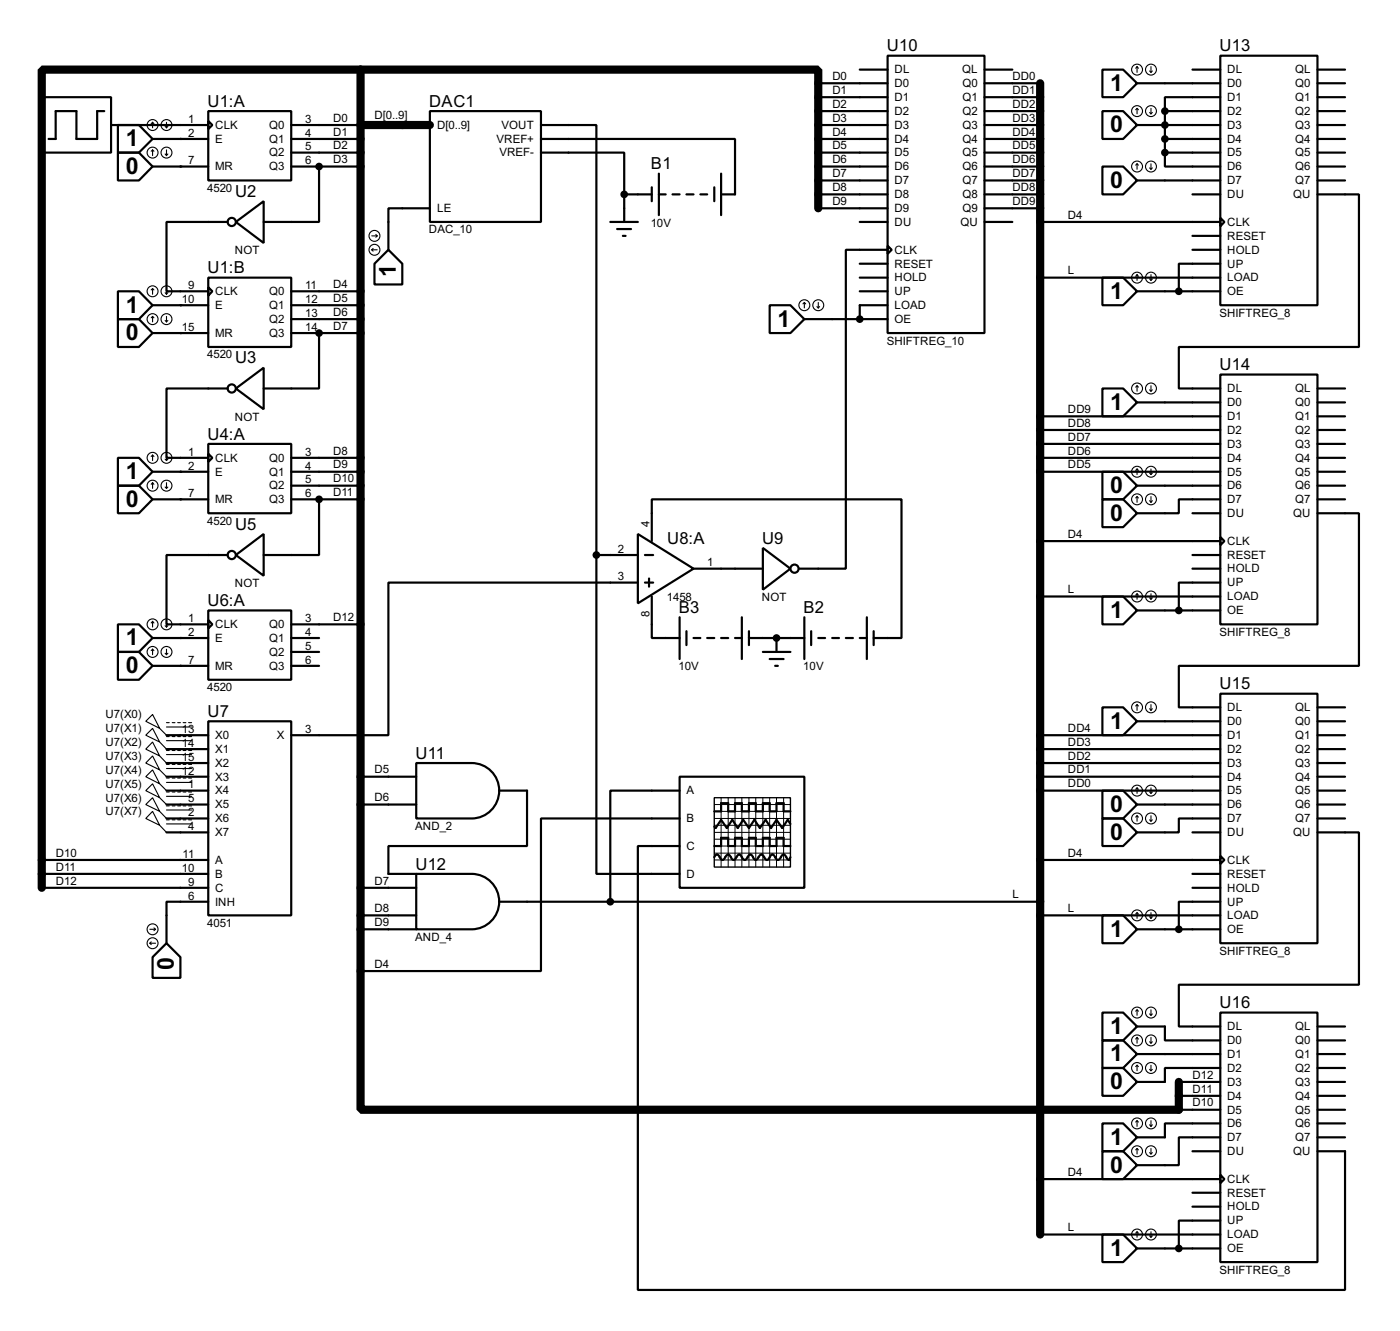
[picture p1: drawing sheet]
<svg xmlns="http://www.w3.org/2000/svg" width="256mm" height="244mm" viewBox="0 0 256 244" stroke-linecap="round" stroke-linejoin="round" font-family="sans-serif">
<path d="M66.1 12.8v190.5h149.9v-5.1M66.1 12.8h83.8v25.4M66.1 12.8h-58.4v149.8M190.6 15.3v210.8M66.1 22.9h12.7" fill="none" stroke="#000" stroke-width="1.5"/>
<g fill="none" stroke="#000" stroke-width=".4">
<path d="M7.7 17.8h12.7v10.2h-12.7zM149.9 15.3h12.7M149.9 17.8h12.7M157.5 12.8h5.1M162.6 10.2h17.8v50.8h-17.8zM180.4 15.3h10.2M180.4 17.8h10.2M180.4 12.8h5.1M202 12.8h3.8l2.5 2.5-2.5 2.5h-3.8zM208.3 15.3h15.3M218.5 12.8h5.1M223.6 10.2h17.8v45.7h-17.8z"/>
<path d="M223.6 17.8h-10.2v2.6M241.4 15.3h5M241.4 17.8h5M241.4 12.8h5M19.1 20.4h-1.3v5.1h-3.8v-5.1h-3.8v5.1h-1.3M20.4 22.9h17.8M21.6 22.9h3.9l2.5 2.6-2.5 2.5h-3.9zM21.6 28h3.9l2.5 2.5-2.5 2.6h-3.9zM28 25.5h10.2M28 30.5h10.2M38.2 20.4h15.2v12.7h-15.2zM38.2 22.2l.7 .7-.7 .8z"/>
<path d="M53.4 22.9h12.7M53.4 25.5h12.7M53.4 28h12.7M53.4 30.5h12.7M58.5 30.5v10.2h-10.2M78.8 20.4h20.3v20.3h-20.3zM78.8 38.2h-7.6v7.6M99.1 25.5h35.6v10.1h-2.6M99.1 28h15.3v7.6M99.1 22.9h10.2v78.8M114.4 35.6v5.1M114.4 35.6h5"/>
<path d="M119.4 34.3v2.6M120.7 35.6h1.3M120.7 31.8v7.6M123.2 35.6h1.3M125.8 35.6h1.3M128.3 35.6h1.3M130.9 34.3v2.6M132.1 31.8v7.6M149.9 22.9h12.7M149.9 25.5h12.7M149.9 28h12.7M149.9 30.5h12.7"/>
<path d="M149.9 35.6h12.7M149.9 38.2h12.7M149.9 20.4h12.7M149.9 33.1h12.7M180.4 22.9h10.2M180.4 25.5h10.2M180.4 28h10.2M180.4 30.5h10.2M180.4 35.6h10.2M180.4 38.2h10.2M180.4 20.4h10.2M180.4 33.1h10.2"/>
<path d="M202 20.4h3.8l2.5 2.5-2.5 2.6h-3.8zM202 30.5h3.8l2.5 2.6-2.5 2.5h-3.8zM208.3 22.9h15.3M208.3 33.1h15.3M213.4 28v2.5h10.2M213.4 25.5h10.2M213.4 28h10.2M213.4 20.4h10.2M213.4 20.4v7.6M218.5 35.6h5.1M223.6 39.9l.7 .8-.7 .8zM241.4 35.6h7.6v28h-33v7.6h7.6"/>
<path d="M241.4 22.9h5M241.4 25.5h5M241.4 28h5M241.4 30.5h5M241.4 20.4h5M241.4 33.1h5M21.6 53.4h3.9l2.5 2.5-2.5 2.6h-3.9zM21.6 58.5h3.9l2.5 2.5-2.5 2.6h-3.9zM28 55.9h10.2M38.2 50.9h15.2v12.7h-15.2zM38.2 52.6l.7 .8-.7 .8zM41.7 40.7h-11.2v12.7h7.7"/>
<path d="M43.2 40.7l5.1-3.8v7.6zM53.4 53.4h12.7M53.4 55.9h12.7M53.4 58.5h12.7M68.6 48.3l2.6-2.5 2.5 2.5v3.8h-5.1zM111.8 40.7h5.1M113.1 42h2.5M114.1 43.2h.5M141 55.9h3.8l2.6 2.6-2.6 2.5h-3.8zM147.4 58.5h15.2M157.5 53.4h5.1M157.5 40.7h5.1"/>
<path d="M157.5 50.9h5.1M157.5 48.3h5.1M162.6 45l.8 .8-.8 .7zM162.6 45.8h-7.6v58.4h-8.6M162.6 55.9h-5.1v2.6M180.4 40.7h5.1M190.6 40.7h33M190.6 50.9h33M202 50.9h3.8l2.5 2.5-2.5 2.5h-3.8zM208.3 53.4h15.3M218.5 43.2h5.1M218.5 45.8h5.1"/>
<path d="M223.6 48.3h-7.6v5.1M28 61h10.2M41.7 71.2h-11.2v12.7h7.7M43.2 71.2l5.1-3.8v7.6zM53.4 61h12.7M58.5 61v10.2h-10.2M190.6 76.3h33M190.6 78.8h33M202 71.2h3.8l2.5 2.5-2.5 2.6h-3.8zM208.3 73.7h15.3M223.6 68.6h17.8v45.8h-17.8zM241.4 73.7h5"/>
<path d="M241.4 76.3h5M241.4 78.8h5M241.4 71.2h5M21.6 83.9h3.9l2.5 2.5-2.5 2.6h-3.9zM21.6 89h3.9l2.5 2.5-2.5 2.5h-3.9zM28 86.4h10.2M28 91.5h10.2M38.2 81.3h15.2v12.7h-15.2zM38.2 83.1l.7 .8-.7 .7zM53.4 83.9h12.7M53.4 86.4h12.7M53.4 89h12.7"/>
<path d="M53.4 91.5h12.7M58.5 91.5v10.2h-10.2M116.9 97.8l10.2 6.4-10.2 6.3zM119.4 99.1v-7.6h45.8v25.4h-5.1M190.6 83.9h33M190.6 86.4h33M190.6 81.3h33M190.6 99.1h33M202 86.4h3.8l2.5 2.6-2.5 2.5h-3.8zM202 91.5h3.8l2.5 2.5-2.5 2.6h-3.8zM208.3 89h15.3M218.5 94h5.1"/>
<path d="M223.6 98.4l.7 .7-.7 .8zM223.6 91.5h-7.6v2.5h-7.7M241.4 94h7.6v28h-33v7.6h7.6M241.4 83.9h5M241.4 86.4h5M241.4 89h5M241.4 91.5h5M241.4 81.3h5M21.6 114.4h3.9l2.5 2.5-2.5 2.5h-3.9zM21.6 119.4h3.9l2.5 2.6-2.5 2.5h-3.9zM28 116.9h10.2M38.2 111.8h15.2v12.7h-15.2z"/>
<path d="M38.2 113.6l.7 .8-.7 .7zM41.7 101.7h-11.2v12.7h7.7M43.2 101.7l5.1-3.9v7.7zM53.4 114.4h12.7M53.4 116.9h5.1M53.4 119.4h5.1M109.3 101.7v58.4h15.2M109.3 101.7h7.6M116.9 106.7h-45.7v28h-17.8M118.2 101.7h1.5M118.2 106.7h1.5M118.9 106v1.5"/>
<path d="M119.4 109.3v7.6h5.1M124.5 113.1v7.6M125.8 115.6v2.6M127.1 116.9h1.2M127.1 104.2h12.7M129.6 116.9h1.3M132.1 116.9h1.3M134.7 116.9h1.2M135.9 113.1v7.6M137.2 116.9h10.2M137.2 115.6v2.6M139.8 100.4l5 3.8-5 3.8z"/>
<path d="M139.8 119.4h5M142.3 116.9v2.5M147.4 113.1v7.6M148.6 115.6v2.6M149.9 116.9h1.3M152.5 116.9h1.2M155 116.9h1.3M157.5 116.9h1.3M158.8 113.1v7.6M160.1 115.6v2.6M190.6 109.3h33M202 109.3h3.8l2.5 2.5-2.5 2.6h-3.8z"/>
<path d="M208.3 111.8h15.3M218.5 104.2h5.1M218.5 101.7h5.1M223.6 106.7h-7.6v5.1M28 122h10.2M30.5 134.7h7.7M30.5 137.2h7.7M30.5 139.8h7.7M38.2 132.1h15.2v35.6h-15.2zM53.4 122h5.1M76.3 139.8h10.1a5.1 5.1 0 0 1 5.1 5 5.1 5.1 0 0 1-5.1 5.1h-10.1zM141 120.7h2.6"/>
<path d="M142 122h.5M190.6 134.7h33M190.6 137.2h33M190.6 139.8h33M202 129.6h3.8l2.5 2.5-2.5 2.6h-3.8zM208.3 132.1h15.3M223.6 127.1h17.8v45.7h-17.8zM241.4 134.7h5M241.4 137.2h5M241.4 139.8h5M241.4 132.1h5M241.4 129.6h5"/>
<path d="M7.7 157.5h30.5M30.5 142.3h7.7M30.5 144.8h7.7M30.5 147.4h7.7M30.5 149.9h7.7M30.5 152.5h7.7M66.1 142.3h10.2M66.1 147.4h10.2M91.5 144.8h5.1v10.2h-25.4v5.1h5.1M124.5 142.3h22.9v20.3h-22.9zM124.5 149.9h-25.4v28h-33M124.5 155h-7.6v81.3h129.5v-25.4h-5"/>
<path d="M124.5 144.8h-12.7v20.4M130.9 157l.2-.4 .3-.1 .2 .1 .5 .8 .3 .1 .2-.1 .3-.4a.54 .54 0 0 1 .7-.4l.5 .8 .3 .1 .3-.1 .5-.8 .2-.1 .3 .1 .2 .4a.54 .54 0 0 0 .8 .4l.5-.8 .3-.1 .2 .1 .5 .8 .3 .1 .2-.1 .3-.4a.54 .54 0 0 1 .7-.4l.5 .8 .3 .1 .3-.1 .4-.8 .3-.1 .3 .1 .5 .8a.6 .6 0 0 0 .8-.5l.5-.4 .2 .1 .5 .8 .3 .1 .2-.5M130.9 148.6h1.2v-1.5h1.3v1.5h1.3v-1.5h1.2v1.5h1.3v-1.5h1.3v1.5h1.3v-1.5h1.2v1.5h1.3v-1.5h1.3v1.5h1.2M130.9 155h1.2v-1.5h1.3v1.5h1.3v-1.5h1.2v1.5h1.3v-1.5h1.3v1.5h1.3v-1.5h1.2v1.5h1.3v-1.5h1.3v1.5h1.2M144.8 150.9l-.5-.7-1 1.5-1-1.5-1 1.5-1-1.5-1.1 1.5-1-1.5-1 1.5-1-1.5-1 1.5-1-1.5-1 1.5-1.1-1.5-1 1.5-.2-.3M190.6 142.3h33M190.6 144.8h33M190.6 157.5h33M202 144.8h3.8l2.5 2.6-2.5 2.5h-3.8zM202 149.9h3.8l2.5 2.6-2.5 2.5h-3.8zM208.3 147.4h15.3M218.5 152.5h5.1"/>
<path d="M223.6 156.8l.7 .7-.7 .8zM223.6 149.9h-7.6v2.6h-7.7M241.4 152.5h7.6v27.9h-33v7.6h7.6M241.4 142.3h5M241.4 144.8h5M241.4 147.4h5M241.4 149.9h5M7.7 162.6h30.5M7.7 160.1h30.5M28 175.3l2.5-2.5 2.6 2.5v3.8h-5.1zM38.2 165.2h-7.7v7.6M66.1 162.6h10.2"/>
<path d="M66.1 167.7h10.2M66.1 170.2h10.2M76.3 160.1h10.1a5.1 5.1 0 0 1 5.1 5 5.1 5.1 0 0 1-5.1 5.1h-10.1zM91.5 165.2h99.1M190.6 167.7h33M202 167.7h3.8l2.5 2.5-2.5 2.6h-3.8zM208.3 170.2h15.3M218.5 162.6h5.1M218.5 160.1h5.1M223.6 165.2h-7.6v5M202 185.5h3.8l2.5 2.5-2.5 2.6h-3.8zM202 190.6h3.8l2.5 2.5-2.5 2.5h-3.8z"/>
<path d="M202 195.6h3.8l2.5 2.6-2.5 2.5h-3.8zM208.3 188h5.1v2.6h10.2M208.3 193.1h15.3M216 198.2h7.6M223.6 185.5h17.8v45.7h-17.8zM223.6 195.6h-10.2v2.6h-5.1M241.4 193.1h5M241.4 198.2h5M241.4 195.6h5M241.4 190.6h5M241.4 188h5M190.6 216h33"/>
<path d="M202 205.8h3.8l2.5 2.5-2.5 2.6h-3.8zM202 210.9h3.8l2.5 2.5-2.5 2.6h-3.8zM216 200.7h7.6M216 203.3h7.6M218.5 218.5h5.1M218.5 210.9h5.1M223.6 215.2l.7 .8-.7 .7zM223.6 205.8h-10.2v2.5h-5.1M223.6 208.3h-7.6v5.1h-7.7M241.4 200.7h5M241.4 203.3h5M241.4 205.8h5"/>
<path d="M241.4 208.3h5M190.6 226.1h33M202 226.1h3.8l2.5 2.6-2.5 2.5h-3.8zM208.3 228.7h15.3M218.5 221h5.1M223.6 223.6h-7.6v5.1"/>
<circle cx="42.4" cy="40.7" r=".75"/>
<circle cx="42.4" cy="71.2" r=".75"/>
<circle cx="42.4" cy="101.7" r=".75"/>
<circle cx="145.5" cy="104.2" r=".75"/>
</g>
<g fill="#000">
<circle cx="33.1" cy="30.5" r=".2"/>
<circle cx="33.1" cy="25.5" r=".2"/>
<circle cx="58.5" cy="30.5" r=".2"/>
<circle cx="213.4" cy="22.9" r=".2"/>
<circle cx="33.1" cy="55.9" r=".2"/>
<circle cx="157.5" cy="58.5" r=".2"/>
<circle cx="33.1" cy="61" r=".2"/>
<circle cx="58.5" cy="61" r=".2"/>
<circle cx="33.1" cy="86.4" r=".2"/>
<circle cx="33.1" cy="91.5" r=".2"/>
<circle cx="58.5" cy="91.5" r=".2"/>
<circle cx="33.1" cy="116.9" r=".2"/>
<circle cx="142.3" cy="116.9" r=".2"/>
<circle cx="33.1" cy="122" r=".2"/>
</g>
<g fill="none" stroke="#000" stroke-width=".2">
<path d="M208.3 12.2l-.2 .3M208.3 12.2l.3 .3M208.3 12.2v1.1M208.3 19.9v1M208.3 19.9l-.2 .2M208.3 19.9l.3 .2M210.6 13l.3 .3M210.9 12.2v1.1M210.9 19.9v1M211.1 13l-.2 .3M28 22.4l-.3 .3M28 22.4l.2 .3"/>
<path d="M28 22.4v1M28 27.5v1M28 27.5l-.3 .2M28 27.5l.2 .2M30.3 23.2l.2 .2M30.3 28.2l.2 .3M30.5 22.4v1M30.5 27.5v1M30.8 23.2l-.3 .2M30.8 28.2l-.3 .3M208.3 30v1M208.3 30l-.2 .3"/>
<path d="M208.3 30l.3 .3M210.6 20.6l.3 .3M210.6 30.8l.3 .2M210.9 30v1M211.1 20.6l-.2 .3M211.1 30.8l-.2 .2M28 52.9v1M28 58v1M28 52.9l-.3 .2M28 52.9l.2 .2M28 58l-.3 .2M28 58l.2 .2"/>
<path d="M30.3 53.6l.2 .3M30.3 58.7l.2 .3M30.5 52.9v1M30.5 58v1M30.8 53.6l-.3 .3M30.8 58.7l-.3 .3M68.1 45.8l.3 .2M68.1 45.8h1M68.1 43.2h1M68.4 45.5l-.3 .3M68.9 43l.2 .2M69.1 43.2l-.2 .3"/>
<path d="M147.4 55.4l-.3 .3M147.4 55.4l.2 .3M147.4 55.4v1M149.7 56.2l.2 .2M149.9 55.4v1M150.2 56.2l-.3 .2M208.3 50.3v1.1M208.3 50.3l-.2 .3M208.3 50.3l.3 .3M210.6 51.1l.3 .3M210.9 50.3v1.1M211.1 51.1l-.2 .3"/>
<path d="M208.3 70.7v1M208.3 70.7l-.2 .2M208.3 70.7l.3 .2M210.6 71.4l.3 .3M210.9 70.7v1M211.1 71.4l-.2 .3M28 83.4v1M28 88.4v1.1M28 83.4l-.3 .2M28 83.4l.2 .2M28 88.4l-.3 .3M28 88.4l.2 .3"/>
<path d="M30.3 84.1l.2 .3M30.3 89.2l.2 .3M30.5 83.4v1M30.5 88.4v1.1M30.8 84.1l-.3 .3M30.8 89.2l-.3 .3M208.3 85.9v1M208.3 91v1M208.3 85.9l-.2 .3M208.3 85.9l.3 .3M208.3 91l-.2 .2M208.3 91l.3 .2"/>
<path d="M210.6 86.7l.3 .2M210.6 91.7l.3 .3M210.9 85.9v1M210.9 91v1M211.1 86.7l-.2 .2M211.1 91.7l-.2 .3M28 113.8v1.1M28 118.9v1M28 113.8l-.3 .3M28 113.8l.2 .3M28 118.9l-.3 .3M28 118.9l.2 .3"/>
<path d="M30.3 114.6l.2 .3M30.3 119.7l.2 .2M30.5 113.8v1.1M30.5 118.9v1M30.8 114.6l-.3 .3M30.8 119.7l-.3 .2M208.3 108.8v1M208.3 108.8l-.2 .2M208.3 108.8l.3 .2M210.6 109.5l.3 .3M210.9 108.8v1M211.1 109.5l-.2 .3"/>
<path d="M26.7 132.1l1.3-1.2 1.3 2.5zM26.7 134.7l1.3-1.3 1.3 2.5zM28 135.9l1.3 2.6-2.6-1.3zM28 138.5l1.3 2.5-2.6-1.2zM29.3 133.4l1.2 1.3M29.3 135.9l1.2 1.3M29.3 138.5l1.2 1.3M30.5 132.4h.5M30.5 133.2h4.6M30.5 134.9h.5M30.5 135.7h4.6M30.5 137.5h.5"/>
<path d="M30.5 138.2h4.6M31.6 132.4h.5M31.6 134.9h.5M31.6 137.5h.5M32.6 132.4h.5M32.6 134.9h.5M32.6 137.5h.5M33.6 132.4h.5M33.6 134.9h.5M33.6 137.5h.5M34.6 132.4h.5M34.6 134.9h.5"/>
<path d="M34.6 137.5h.5M208.3 129.1v1M208.3 129.1l-.2 .2M208.3 129.1l.3 .2M210.6 129.8l.3 .3M210.9 129.1v1M211.1 129.8l-.2 .3M26.7 142.3l1.3-1.3 1.3 2.6zM26.7 147.4l1.3-1.3 1.3 2.5zM28 143.6l1.3 2.5-2.6-1.3zM28 148.6l1.3 2.6-2.6-1.3zM29.3 141l1.2 1.3"/>
<path d="M29.3 143.6l1.2 1.2M29.3 146.1l1.2 1.3M29.3 148.6l1.2 1.3M29.3 151.2l1.2 1.3M30.5 140h.5M30.5 140.8h4.6M30.5 142.5h.5M30.5 143.3h4.6M30.5 145.1h.5M30.5 145.9h4.6M30.5 147.6h.5M30.5 148.4h4.6"/>
<path d="M30.5 150.2h.5M30.5 150.9h4.6M31.6 140h.5M31.6 142.5h.5M31.6 145.1h.5M31.6 147.6h.5M31.6 150.2h.5M32.6 140h.5M32.6 142.5h.5M32.6 145.1h.5M32.6 147.6h.5M32.6 150.2h.5"/>
<path d="M33.6 140h.5M33.6 142.5h.5M33.6 145.1h.5M33.6 147.6h.5M33.6 150.2h.5M34.6 140h.5M34.6 142.5h.5M34.6 145.1h.5M34.6 147.6h.5M34.6 150.2h.5M208.3 144.3v1M208.3 149.4v1"/>
<path d="M208.3 144.3l-.2 .3M208.3 144.3l.3 .3M208.3 149.4l-.2 .3M208.3 149.4l.3 .3M210.6 145.1l.3 .2M210.6 150.2l.3 .2M210.9 144.3v1M210.9 149.4v1M211.1 145.1l-.2 .2M211.1 150.2l-.2 .2M27.5 172.8l.2 .2M27.5 172.8h1"/>
<path d="M27.5 170.2h1M27.7 172.5l-.2 .3M28.2 170l.3 .2M28.5 170.2l-.3 .3M208.3 167.2v1M208.3 167.2l-.2 .2M208.3 167.2l.3 .2M210.6 167.9l.3 .3M210.9 167.2v1M211.1 167.9l-.2 .3M208.3 185v1M208.3 190v1.1"/>
<path d="M208.3 195.1v1M208.3 185l-.2 .2M208.3 185l.3 .2M208.3 190l-.2 .3M208.3 190l.3 .3M208.3 195.1l-.2 .3M208.3 195.1l.3 .3M210.6 185.7l.3 .3M210.6 190.8l.3 .3M210.6 195.9l.3 .2M210.9 185v1M210.9 190v1.1"/>
<path d="M210.9 195.1v1M211.1 185.7l-.2 .3M211.1 190.8l-.2 .3M211.1 195.9l-.2 .2M208.3 205.3v1M208.3 210.4v1M208.3 205.3l-.2 .2M208.3 205.3l.3 .2M208.3 210.4l-.2 .2M208.3 210.4l.3 .2M210.6 206l.3 .3M210.6 211.1l.3 .3"/>
<path d="M210.9 205.3v1M210.9 210.4v1M211.1 206l-.2 .3M211.1 211.1l-.2 .3M208.3 225.6v1M208.3 225.6l-.2 .3M208.3 225.6l.3 .3M210.6 226.4l.3 .2M210.9 225.6v1M211.1 226.4l-.2 .2"/>
<circle cx="208.3" cy="12.8" r="1"/>
<circle cx="210.8" cy="12.8" r="1"/>
<circle cx="27.9" cy="28" r="1"/>
<circle cx="27.9" cy="22.9" r="1"/>
<circle cx="30.5" cy="28" r="1"/>
<circle cx="30.5" cy="22.9" r="1"/>
<circle cx="208.3" cy="30.5" r="1"/>
<circle cx="208.3" cy="20.4" r="1"/>
<circle cx="210.8" cy="30.5" r="1"/>
<circle cx="210.8" cy="20.4" r="1"/>
<circle cx="27.9" cy="58.5" r="1"/>
<circle cx="27.9" cy="53.4" r="1"/>
<circle cx="30.5" cy="58.5" r="1"/>
<circle cx="30.5" cy="53.4" r="1"/>
<circle cx="68.6" cy="43.2" r="1"/>
<circle cx="68.6" cy="45.8" r="1"/>
<circle cx="147.3" cy="55.9" r="1"/>
<circle cx="149.9" cy="55.9" r="1"/>
<circle cx="208.3" cy="50.9" r="1"/>
<circle cx="210.8" cy="50.9" r="1"/>
<circle cx="208.3" cy="71.2" r="1"/>
<circle cx="210.8" cy="71.2" r="1"/>
<circle cx="27.9" cy="89" r="1"/>
<circle cx="27.9" cy="83.9" r="1"/>
<circle cx="30.5" cy="83.9" r="1"/>
<circle cx="30.5" cy="89" r="1"/>
<circle cx="208.3" cy="91.5" r="1"/>
<circle cx="208.3" cy="86.4" r="1"/>
<circle cx="210.8" cy="86.4" r="1"/>
<circle cx="210.8" cy="91.5" r="1"/>
<circle cx="27.9" cy="114.4" r="1"/>
<circle cx="27.9" cy="119.4" r="1"/>
<circle cx="30.5" cy="114.4" r="1"/>
<circle cx="30.5" cy="119.4" r="1"/>
<circle cx="208.3" cy="109.3" r="1"/>
<circle cx="210.8" cy="109.3" r="1"/>
<circle cx="208.3" cy="129.6" r="1"/>
<circle cx="210.8" cy="129.6" r="1"/>
<circle cx="208.3" cy="144.8" r="1"/>
<circle cx="208.3" cy="149.9" r="1"/>
<circle cx="210.8" cy="149.9" r="1"/>
<circle cx="210.8" cy="144.8" r="1"/>
<circle cx="27.9" cy="170.2" r="1"/>
<circle cx="27.9" cy="172.8" r="1"/>
<circle cx="208.3" cy="167.7" r="1"/>
<circle cx="210.8" cy="167.7" r="1"/>
<circle cx="208.3" cy="195.6" r="1"/>
<circle cx="208.3" cy="185.5" r="1"/>
<circle cx="208.3" cy="190.6" r="1"/>
<circle cx="210.8" cy="185.5" r="1"/>
<circle cx="210.8" cy="190.6" r="1"/>
<circle cx="210.8" cy="195.6" r="1"/>
<circle cx="208.3" cy="205.8" r="1"/>
<circle cx="208.3" cy="210.9" r="1"/>
<circle cx="210.8" cy="210.9" r="1"/>
<circle cx="210.8" cy="205.8" r="1"/>
<circle cx="208.3" cy="226.1" r="1"/>
<circle cx="210.8" cy="226.1" r="1"/>
</g>
<g fill="#000" stroke="#000" stroke-width=".4">
<circle cx="58.4" cy="30.5" r=".5"/>
<circle cx="114.3" cy="35.6" r=".5"/>
<circle cx="213.4" cy="20.4" r=".5"/>
<circle cx="213.4" cy="22.9" r=".5"/>
<circle cx="213.4" cy="25.5" r=".5"/>
<circle cx="213.4" cy="28" r=".5"/>
<circle cx="157.5" cy="58.5" r=".5"/>
<circle cx="215.9" cy="53.4" r=".5"/>
<circle cx="58.4" cy="61" r=".5"/>
<circle cx="58.4" cy="91.5" r=".5"/>
<circle cx="109.2" cy="101.7" r=".5"/>
<circle cx="142.2" cy="116.9" r=".5"/>
<circle cx="215.9" cy="111.8" r=".5"/>
<circle cx="111.8" cy="165.2" r=".5"/>
<circle cx="215.9" cy="170.2" r=".5"/>
<circle cx="215.9" cy="228.7" r=".5"/>
</g>
<path d="M130.9 146.1h13.9v12.7h-13.9z" fill="none" stroke="#000" stroke-width=".25"/>
<g fill="none" stroke="#000" stroke-width=".18">
<path d="M130.9 149.9h13.9M130.9 147.4h13.9M130.9 148.6h13.9M130.9 151.2h13.9M130.9 153.7h13.9M130.9 155h13.9M130.9 156.3h13.9M130.9 157.5h13.9M130.9 152.5h13.9M132.1 146.1v12.7M133.4 146.1v12.7M134.7 146.1v12.7"/>
<path d="M135.9 146.1v12.7M137.2 146.1v12.7M138.5 146.1v12.7M139.8 146.1v12.7M141 146.1v12.7M142.3 146.1v12.7M143.6 146.1v12.7"/>
</g>
<g font-size="4.8">
<text x="203.4" y="16.6">1</text>
<text x="23.1" y="26.8">1</text>
<text x="203.4" y="24.3">0</text>
<text x="23.1" y="31.8">0</text>
<text x="203.4" y="34.4">0</text>
<text x="72.5" y="50.7" transform="rotate(-90 72.5 50.7)">1</text>
<text x="23.1" y="57.2">1</text>
<text x="142.5" y="59.8">1</text>
<text x="203.4" y="54.7">1</text>
<text x="23.1" y="62.4">0</text>
<text x="203.4" y="75.1">1</text>
<text x="23.1" y="87.8">1</text>
<text x="23.1" y="92.8">0</text>
<text x="203.4" y="90.3">0</text>
<text x="203.4" y="95.4">0</text>
<text x="203.4" y="113.2">1</text>
<text x="23.1" y="118.2">1</text>
<text x="23.1" y="123.3">0</text>
<text x="203.4" y="133.5">1</text>
<text x="203.4" y="148.7">0</text>
<text x="203.4" y="153.8">0</text>
<text x="203.4" y="171.6">1</text>
<text x="31.9" y="177.6" transform="rotate(-90 31.9 177.6)">0</text>
<text x="203.4" y="189.4">1</text>
<text x="203.4" y="194.4">1</text>
<text x="203.4" y="199.5">0</text>
<text x="203.4" y="209.7">1</text>
<text x="203.4" y="214.8">0</text>
<text x="203.4" y="230">1</text>
</g>
<g font-size="3.4">
<text x="162.5" y="9.4">U10</text>
<text x="223.4" y="9.4">U13</text>
<text x="38" y="19.5">U1:A</text>
<text x="78.6" y="19.5">DAC1</text>
<text x="119.3" y="31">B1</text>
<text x="43.1" y="36">U2</text>
<text x="38" y="50.1">U1:B</text>
<text x="43.1" y="66.6">U3</text>
<text x="223.4" y="67.8">U14</text>
<text x="38" y="80.5">U4:A</text>
<text x="43.1" y="97">U5</text>
<text x="122.2" y="99.6">U8:A</text>
<text x="139.6" y="99.6">U9</text>
<text x="38" y="111">U6:A</text>
<text x="124.4" y="112.3">B3</text>
<text x="147.2" y="112.3">B2</text>
<text x="38" y="131.3">U7</text>
<text x="223.4" y="126.3">U15</text>
<text x="76.1" y="139">U11</text>
<text x="76.1" y="159.3">U12</text>
<text x="223.4" y="184.7">U16</text>
</g>
<g font-size="2.4">
<text x="152.5" y="14.7">D0</text>
<text x="152.5" y="17.2">D1</text>
<text x="163.9" y="15.9">D0</text>
<text x="163.9" y="13.4">DL</text>
<text x="176.3" y="13.4">QL</text>
<text x="176.3" y="15.9">Q0</text>
<text x="185.5" y="14.7">DD0</text>
<text x="185.5" y="17.2">DD1</text>
<text x="224.8" y="15.9">D0</text>
<text x="224.8" y="13.4">DL</text>
<text x="237.2" y="13.4">QL</text>
<text x="237.3" y="15.9">Q0</text>
<text x="34.5" y="22.5">1</text>
<text x="39.4" y="23.6">CLK</text>
<text x="49.3" y="23.6">Q0</text>
<text x="55.9" y="22.5">3</text>
<text x="61" y="22.3">D0</text>
<text x="68.6" y="21.8">D[0..9]</text>
<text x="80.1" y="23.6">D[0..9]</text>
<text x="91.9" y="23.6">VOUT</text>
<text x="152.5" y="19.8">D2</text>
<text x="152.5" y="22.3">D3</text>
<text x="163.9" y="21.1">D2</text>
<text x="163.9" y="23.6">D3</text>
<text x="163.9" y="18.5">D1</text>
<text x="176.3" y="18.5">Q1</text>
<text x="176.3" y="21.1">Q2</text>
<text x="176.3" y="23.6">Q3</text>
<text x="185.5" y="19.8">DD2</text>
<text x="185.5" y="22.3">DD3</text>
<text x="224.8" y="21.1">D2</text>
<text x="224.8" y="23.6">D3</text>
<text x="224.8" y="18.5">D1</text>
<text x="237.3" y="18.5">Q1</text>
<text x="237.3" y="21.1">Q2</text>
<text x="237.3" y="23.6">Q3</text>
<text x="34.5" y="25">2</text>
<text x="39.4" y="26.1">E</text>
<text x="49.3" y="26.1">Q1</text>
<text x="49.3" y="28.6">Q2</text>
<text x="55.9" y="25">4</text>
<text x="55.9" y="27.5">5</text>
<text x="61" y="24.8">D1</text>
<text x="61" y="27.4">D2</text>
<text x="61" y="29.9">D3</text>
<text x="91" y="26.1">VREF+</text>
<text x="91.5" y="28.6">VREF-</text>
<text x="152.5" y="24.8">D4</text>
<text x="152.5" y="27.4">D5</text>
<text x="152.5" y="29.9">D6</text>
<text x="163.9" y="26.1">D4</text>
<text x="163.9" y="28.6">D5</text>
<text x="176.3" y="26.1">Q4</text>
<text x="176.3" y="28.6">Q5</text>
<text x="185.5" y="24.8">DD4</text>
<text x="185.5" y="27.4">DD5</text>
<text x="185.5" y="29.9">DD6</text>
<text x="224.8" y="26.1">D4</text>
<text x="224.8" y="28.6">D5</text>
<text x="237.3" y="26.1">Q4</text>
<text x="237.3" y="28.6">Q5</text>
<text x="34.5" y="30.1">7</text>
<text x="38" y="35.2">4520</text>
<text x="39.4" y="31.2">MR</text>
<text x="49.3" y="31.2">Q3</text>
<text x="55.9" y="30.1">6</text>
<text x="152.5" y="32.5">D7</text>
<text x="152.5" y="35">D8</text>
<text x="163.9" y="31.2">D6</text>
<text x="163.9" y="33.8">D7</text>
<text x="176.3" y="31.2">Q6</text>
<text x="176.3" y="33.8">Q7</text>
<text x="185.5" y="32.5">DD7</text>
<text x="185.5" y="35">DD8</text>
<text x="224.8" y="31.2">D6</text>
<text x="224.8" y="33.8">D7</text>
<text x="237.3" y="31.2">Q6</text>
<text x="237.3" y="33.8">Q7</text>
<text x="80.1" y="38.8">LE</text>
<text x="119.2" y="41.5">10V</text>
<text x="152.5" y="37.5">D9</text>
<text x="163.9" y="41.3">DU</text>
<text x="163.9" y="36.3">D8</text>
<text x="163.9" y="38.8">D9</text>
<text x="175.9" y="41.3">QU</text>
<text x="176.3" y="36.3">Q8</text>
<text x="176.3" y="38.8">Q9</text>
<text x="185.5" y="37.5">DD9</text>
<text x="195.6" y="40.1">D4</text>
<text x="224.8" y="41.3">CLK</text>
<text x="224.8" y="36.3">DU</text>
<text x="236.9" y="36.3">QU</text>
<text x="43" y="46.6">NOT</text>
<text x="78.6" y="42.7">DAC_10</text>
<text x="163.9" y="46.5">CLK</text>
<text x="224.8" y="43.9">RESET</text>
<text x="224.8" y="46.5">HOLD</text>
<text x="34.5" y="52.9">9</text>
<text x="55.9" y="52.9">11</text>
<text x="61" y="52.8">D4</text>
<text x="163.9" y="49">RESET</text>
<text x="163.9" y="51.5">HOLD</text>
<text x="195.6" y="50.2">L</text>
<text x="224.8" y="51.5">LOAD</text>
<text x="224.8" y="49">UP</text>
<text x="33.3" y="55.5">10</text>
<text x="39.4" y="54">CLK</text>
<text x="39.4" y="56.6">E</text>
<text x="49.3" y="54">Q0</text>
<text x="49.3" y="56.6">Q1</text>
<text x="49.3" y="59.2">Q2</text>
<text x="55.9" y="55.5">12</text>
<text x="55.9" y="58.1">13</text>
<text x="61" y="55.3">D5</text>
<text x="61" y="57.9">D6</text>
<text x="163.9" y="56.6">LOAD</text>
<text x="163.9" y="54">UP</text>
<text x="163.9" y="59.2">OE</text>
<text x="223.4" y="58">SHIFTREG_8</text>
<text x="224.8" y="54">OE</text>
<text x="33.3" y="60.6">15</text>
<text x="38" y="65.6">4520</text>
<text x="39.4" y="61.7">MR</text>
<text x="49.3" y="61.7">Q3</text>
<text x="55.9" y="60.6">14</text>
<text x="61" y="60.4">D7</text>
<text x="162.4" y="63.1">SHIFTREG_10</text>
<text x="224.8" y="71.9">DL</text>
<text x="237.2" y="71.9">QL</text>
<text x="43" y="77.1">NOT</text>
<text x="195.6" y="75.7">DD9</text>
<text x="224.8" y="74.4">D0</text>
<text x="224.8" y="76.9">D1</text>
<text x="237.3" y="74.4">Q0</text>
<text x="237.3" y="76.9">Q1</text>
<text x="34.5" y="83.5">1</text>
<text x="55.9" y="83.5">3</text>
<text x="61" y="83.3">D8</text>
<text x="195.6" y="78.2">DD8</text>
<text x="195.6" y="80.7">DD7</text>
<text x="195.6" y="83.3">DD6</text>
<text x="224.8" y="79.5">D2</text>
<text x="224.8" y="82">D3</text>
<text x="237.3" y="79.5">Q2</text>
<text x="237.3" y="82">Q3</text>
<text x="34.5" y="86">2</text>
<text x="39.4" y="84.6">CLK</text>
<text x="39.4" y="87.1">E</text>
<text x="49.3" y="84.6">Q0</text>
<text x="49.3" y="87.1">Q1</text>
<text x="49.3" y="89.6">Q2</text>
<text x="55.9" y="86">4</text>
<text x="55.9" y="88.5">5</text>
<text x="61" y="85.8">D9</text>
<text x="61" y="88.4">D10</text>
<text x="195.6" y="85.8">DD5</text>
<text x="224.8" y="84.6">D4</text>
<text x="224.8" y="87.1">D5</text>
<text x="224.8" y="89.6">D6</text>
<text x="237.3" y="84.6">Q4</text>
<text x="237.3" y="87.1">Q5</text>
<text x="237.3" y="89.6">Q6</text>
<text x="34.5" y="91.1">7</text>
<text x="39.4" y="92.2">MR</text>
<text x="49.3" y="92.2">Q3</text>
<text x="55.9" y="91.1">6</text>
<text x="61" y="90.8">D11</text>
<text x="224.8" y="92.2">D7</text>
<text x="224.8" y="94.7">DU</text>
<text x="236.9" y="94.7">QU</text>
<text x="237.3" y="92.2">Q7</text>
<text x="38" y="96.1">4520</text>
<text x="113.2" y="101.2">2</text>
<text x="119" y="96.5" transform="rotate(-90 119 96.5)">4</text>
<text x="195.6" y="98.5">D4</text>
<text x="224.8" y="99.8">CLK</text>
<text x="43" y="107.6">NOT</text>
<text x="113.2" y="106.3">3</text>
<text x="129.6" y="103.8">1</text>
<text x="224.8" y="102.4">RESET</text>
<text x="224.8" y="104.9">HOLD</text>
<text x="224.8" y="107.4">UP</text>
<text x="34.5" y="114">1</text>
<text x="55.9" y="114">3</text>
<text x="61" y="113.8">D12</text>
<text x="119" y="113" transform="rotate(-90 119 113)">8</text>
<text x="122.2" y="110.1">1458</text>
<text x="139.6" y="110.1">NOT</text>
<text x="195.6" y="108.7">L</text>
<text x="224.8" y="110">LOAD</text>
<text x="224.8" y="112.5">OE</text>
<text x="34.5" y="116.5">2</text>
<text x="39.4" y="115.1">CLK</text>
<text x="39.4" y="117.6">E</text>
<text x="49.3" y="115.1">Q0</text>
<text x="49.3" y="117.6">Q1</text>
<text x="55.9" y="116.5">4</text>
<text x="55.9" y="119">5</text>
<text x="223.4" y="116.5">SHIFTREG_8</text>
<text x="34.5" y="121.6">7</text>
<text x="39.4" y="122.7">MR</text>
<text x="49.3" y="120.1">Q2</text>
<text x="49.3" y="122.7">Q3</text>
<text x="55.9" y="121.6">6</text>
<text x="124.3" y="122.8">10V</text>
<text x="147.2" y="122.8">10V</text>
<text x="19.3" y="131.6">U7(X0)</text>
<text x="38" y="126.6">4520</text>
<text x="224.8" y="130.3">DL</text>
<text x="237.2" y="130.3">QL</text>
<text x="19.3" y="134.1">U7(X1)</text>
<text x="19.3" y="136.6">U7(X2)</text>
<text x="33.3" y="134.3">13</text>
<text x="33.3" y="136.8">14</text>
<text x="39.4" y="135.4">X0</text>
<text x="39.4" y="137.9">X1</text>
<text x="50.7" y="135.4">X</text>
<text x="55.9" y="134.3">3</text>
<text x="195.6" y="134.1">DD4</text>
<text x="195.6" y="136.6">DD3</text>
<text x="224.8" y="137.9">D2</text>
<text x="224.8" y="132.8">D0</text>
<text x="224.8" y="135.4">D1</text>
<text x="237.3" y="132.8">Q0</text>
<text x="237.3" y="135.4">Q1</text>
<text x="237.3" y="137.9">Q2</text>
<text x="19.3" y="139.2">U7(X3)</text>
<text x="19.3" y="141.7">U7(X4)</text>
<text x="33.3" y="139.4">15</text>
<text x="33.3" y="141.9">12</text>
<text x="39.4" y="140.5">X2</text>
<text x="39.4" y="143">X3</text>
<text x="68.6" y="141.7">D5</text>
<text x="195.6" y="139.2">DD2</text>
<text x="195.6" y="141.7">DD1</text>
<text x="224.8" y="140.5">D3</text>
<text x="224.8" y="143">D4</text>
<text x="237.3" y="140.5">Q3</text>
<text x="237.3" y="143">Q4</text>
<text x="19.3" y="144.3">U7(X5)</text>
<text x="19.3" y="146.8">U7(X6)</text>
<text x="19.3" y="149.3">U7(X7)</text>
<text x="34.5" y="144.4">1</text>
<text x="34.5" y="147">5</text>
<text x="34.5" y="149.5">2</text>
<text x="39.4" y="145.5">X4</text>
<text x="39.4" y="148.1">X5</text>
<text x="68.6" y="146.8">D6</text>
<text x="125.8" y="145.5">A</text>
<text x="195.6" y="144.2">DD0</text>
<text x="224.8" y="145.5">D5</text>
<text x="224.8" y="148.1">D6</text>
<text x="237.3" y="145.5">Q5</text>
<text x="237.3" y="148.1">Q6</text>
<text x="34.5" y="152.1">4</text>
<text x="39.4" y="150.6">X6</text>
<text x="39.4" y="153.2">X7</text>
<text x="76.1" y="152">AND_2</text>
<text x="125.8" y="150.6">B</text>
<text x="125.8" y="155.7">C</text>
<text x="224.8" y="150.6">D7</text>
<text x="224.8" y="153.2">DU</text>
<text x="236.9" y="153.2">QU</text>
<text x="237.3" y="150.6">Q7</text>
<text x="10.2" y="159.5">D11</text>
<text x="10.2" y="156.9">D10</text>
<text x="33.3" y="159.7">10</text>
<text x="33.5" y="157.1">11</text>
<text x="39.4" y="158.2">A</text>
<text x="39.4" y="160.8">B</text>
<text x="125.8" y="160.8">D</text>
<text x="195.6" y="156.9">D4</text>
<text x="224.8" y="160.8">RESET</text>
<text x="224.8" y="158.2">CLK</text>
<text x="10.2" y="162">D12</text>
<text x="34.5" y="162.2">9</text>
<text x="34.5" y="164.8">6</text>
<text x="39.4" y="163.3">C</text>
<text x="39.4" y="165.9">INH</text>
<text x="68.6" y="162">D7</text>
<text x="68.6" y="167.1">D8</text>
<text x="185.5" y="164.6">L</text>
<text x="195.6" y="167.1">L</text>
<text x="224.8" y="163.3">HOLD</text>
<text x="224.8" y="165.9">UP</text>
<text x="38" y="169.8">4051</text>
<text x="68.6" y="169.6">D9</text>
<text x="76.1" y="172.3">AND_4</text>
<text x="224.8" y="168.4">LOAD</text>
<text x="224.8" y="170.9">OE</text>
<text x="68.6" y="177.3">D4</text>
<text x="223.4" y="174.9">SHIFTREG_8</text>
<text x="224.8" y="191.3">D0</text>
<text x="224.8" y="188.7">DL</text>
<text x="237.2" y="188.7">QL</text>
<text x="237.3" y="191.3">Q0</text>
<text x="218.5" y="197.6">D12</text>
<text x="224.8" y="196.3">D2</text>
<text x="224.8" y="193.8">D1</text>
<text x="237.3" y="193.8">Q1</text>
<text x="237.3" y="196.3">Q2</text>
<text x="218.5" y="200.1">D11</text>
<text x="218.5" y="202.7">D10</text>
<text x="224.8" y="198.9">D3</text>
<text x="224.8" y="201.4">D4</text>
<text x="224.8" y="204">D5</text>
<text x="237.3" y="198.9">Q3</text>
<text x="237.3" y="201.4">Q4</text>
<text x="237.3" y="204">Q5</text>
<text x="224.8" y="206.5">D6</text>
<text x="224.8" y="209">D7</text>
<text x="237.3" y="206.5">Q6</text>
<text x="237.3" y="209">Q7</text>
<text x="195.6" y="215.4">D4</text>
<text x="224.8" y="211.6">DU</text>
<text x="236.9" y="211.6">QU</text>
<text x="224.8" y="219.2">RESET</text>
<text x="224.8" y="221.7">HOLD</text>
<text x="224.8" y="216.7">CLK</text>
<text x="195.6" y="225.5">L</text>
<text x="224.8" y="226.8">LOAD</text>
<text x="224.8" y="224.3">UP</text>
<text x="223.4" y="233.3">SHIFTREG_8</text>
<text x="224.8" y="229.4">OE</text>
</g>
</svg>
